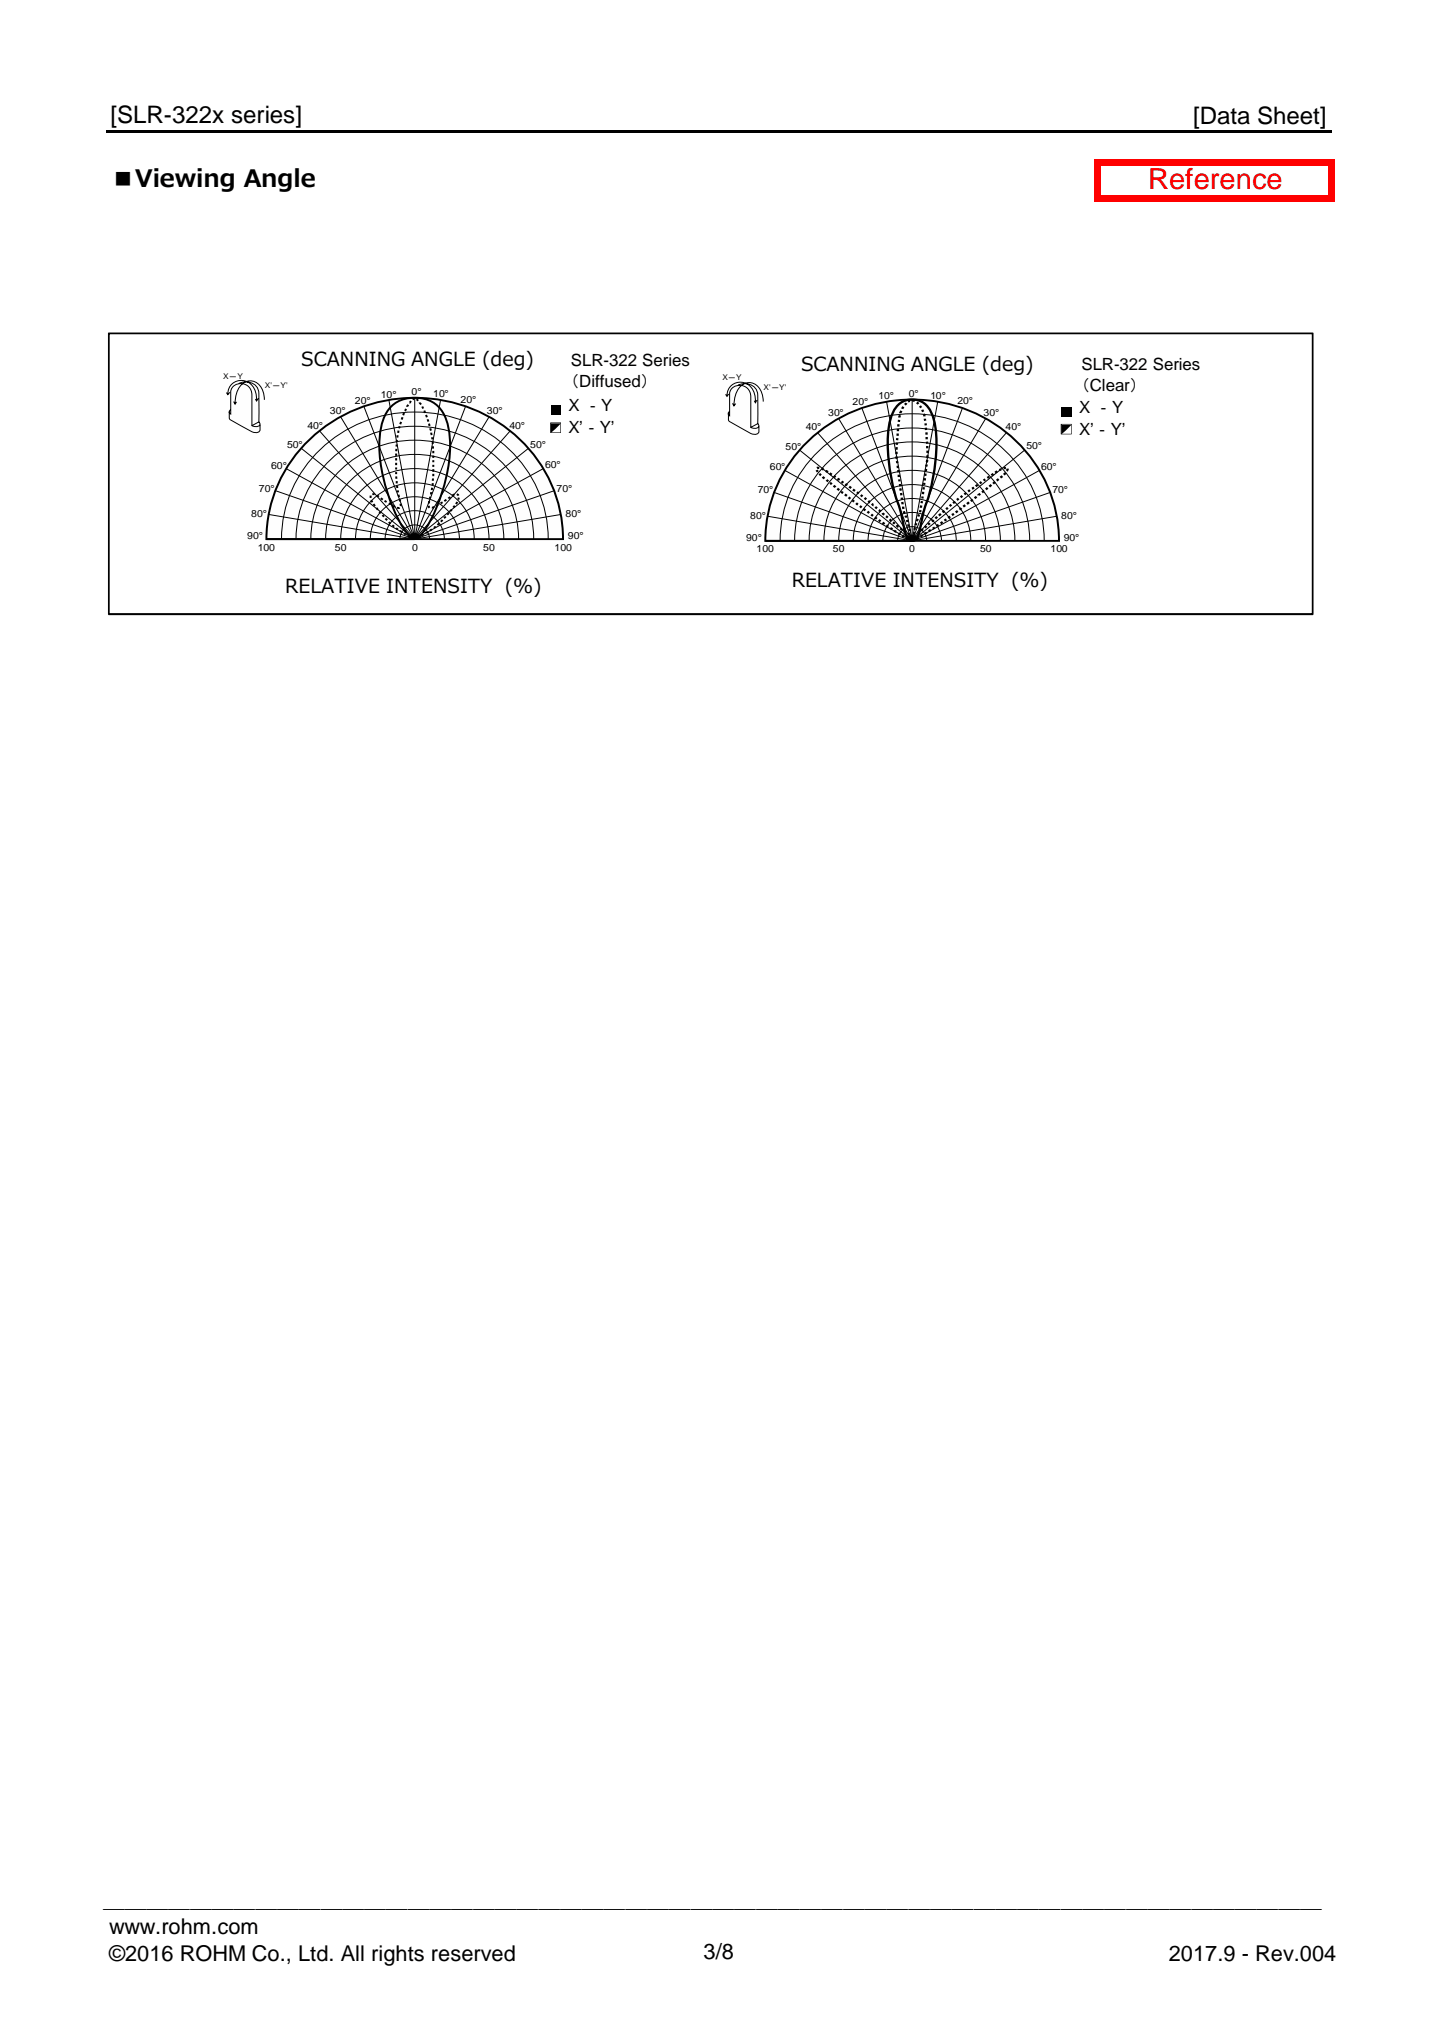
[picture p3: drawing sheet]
<svg xmlns="http://www.w3.org/2000/svg" width="210mm" height="297mm" viewBox="0 0 210 297" stroke-linecap="round" stroke-linejoin="round" font-family="sans-serif">
<g fill="#f00">
<path d="M159.6 23.2h1v6.2h-1z"/>
<path d="M193.7 24.2h1v5.2h-1z"/>
</g>
<path d="M15.5 19.2h178.7" fill="none" stroke="#000" stroke-width=".34"/>
<g fill="#f00">
<path d="M160.6 23.2h34.1v1h-34.1z"/>
<path d="M160.6 28.4h34.1v1h-34.1z"/>
</g>
<path d="M15.8 48.5h175.7l.1 .1v41l-.1 .1h-175.6l-.2-.1zM15.9 48.8l.1-.2v41l-.1-.2h175.6l-.2 .2v-41l.2 .2z" fill="#000"/>
<g fill="#fff">
<path d="M41 50h39.8v4.3h-39.8z" fill-rule="evenodd"/>
<path d="M37.8 82.9h45v4.9h-45z" fill-rule="evenodd"/>
<path d="M111.8 82h44.7v4.9h-44.7z" fill-rule="evenodd"/>
<path d="M114 50.7h39.5v4.3h-39.5z" fill-rule="evenodd"/>
</g>
<path d="M44.6 64.7a22.3 22.3 0 0 1 34 2.6 19.9 19.9 0 0 1 3.5 11.4h-43.2a20 20 0 0 1 5.7-14z" fill="#fefefe"/>
<g fill="none" stroke="#000" stroke-width=".28">
<path d="M57.1 59.2a5.3 5.3 0 0 1 6.7 0 7.2 7.2 0 0 1 1.8 4.9 24.4 24.4 0 0 1-3.6 13.1l-1 1.2-.5 .1a3.8 3.8 0 0 1-2.1-2.2 23.7 23.7 0 0 1-3-13.2 6.7 6.7 0 0 1 1.7-3.9zM59.2 59.6l-.1 .3M59.6 59.1l-.2 .3M59.9 58.5l-.2 .3M60.5 58.1l-.3 .2M60.7 58.3l.3 .2M61.2 58.7l.2 .3M61.6 59.3l.1 .3M61.9 59.9l.1 .3M38.9 78.7h21.6M44.6 64.7a22.3 22.3 0 0 1 34 2.6 19.9 19.9 0 0 1 3.5 11.4h-43.2a20 20 0 0 1 5.7-14zM54.1 72.3v.3"/>
<path d="M54.1 73l.2 .3M54.3 72.1h.4M54.5 73.5l.2 .3M54.9 74.1l.2 .3M55 72.3l.2 .2M55.3 74.6l.2 .3M55.5 72.7l.3 .2M55.8 75.1l.2 .3M56.1 73.1l.3 .1M56.2 75.6l.3 .3M56.7 76.2l.2 .2M56.7 73.4l.3 .2"/>
<path d="M57.2 76.6l.3 .2M57.3 73.8l.3 .2M57.8 77l.2 .3M57.8 69.5v.3M57.8 66.2v.3M57.8 66.8v.4M57.8 67.5v.4M57.8 68.2v.3M57.8 68.9v.3M57.8 65.5v.3M57.9 64.9l-.1 .3M57.9 70.2v.3"/>
<path d="M57.9 74.1h.4M57.9 70.9l.1 .3M57.9 64.2v.3M58 71.5l.1 .3M58 63.5v.3M58.1 72.2l.1 .3M58.1 62.8v.4M58.3 72.9l.1 .3M58.3 62.2l-.1 .3M58.3 77.4l.3 .2M58.4 73.5v.3M58.5 61.6l-.1 .3"/>
<path d="M58.7 60.9l-.1 .3M58.9 77.8l.3 .2M58.9 60.2l-.1 .4M59.5 78.2l.3 .1M60.2 78.4l.3 .1M61.2 78.3l-.3 .1M61.8 78l-.3 .1M62.1 60.5l.2 .4M62.4 61.2l.1 .3M62.4 77.6l-.3 .2M62.5 73.8l.2 .3M62.6 61.8l.1 .3"/>
<path d="M62.6 73.1v.3M62.8 62.5l.1 .3M62.8 72.5l-.1 .3M62.9 63.1l.1 .4M62.9 71.8v.3M63 77.2l-.3 .2M63 63.8l.1 .3M63 71.2v.3M63.1 65.1l.1 .3M63.1 70.5v.3M63.1 64.4v.4M63.2 69.8l-.1 .3"/>
<path d="M63.2 65.8v.3M63.2 66.5v.3M63.2 67.1v.3M63.2 67.8v.3M63.2 68.5v.3M63.2 69.1v.4M63.3 74l-.3 .1M63.5 76.8l-.2 .2M63.9 73.6l-.3 .2M64.1 76.4l-.3 .2M64.6 73.3l-.3 .1M64.6 75.9l-.3 .2"/>
<path d="M65 75.4l-.2 .2M65.1 72.9l-.3 .2M65.4 74.8l-.2 .3M65.7 72.5l-.3 .2M65.9 74.3l-.2 .3M66.3 72.1l-.3 .2M66.3 73.8l-.2 .2M66.6 72.1l.3 .2M66.7 73.2l-.2 .3M66.9 72.6l-.1 .3"/>
</g>
<g fill="none" stroke="#000" stroke-width=".15">
<path d="M53.1 59.3l7.4 19.4M56.7 58.4l3.8 20.3M60.5 58v20.7M64.3 58.4l-3.8 20.3M67.9 59.3l-7.4 19.4M39.2 75.1l21.3 3.6M40.2 71.6l20.3 7.1M41.1 78.7a18.9 18.9 0 0 1 17.6-18.5 19.4 19.4 0 0 1 21 15.1l.2 1.7 .1 1.7M41.7 68.4l18.8 10.3M43.2 78.7a16.8 16.8 0 0 1 15.6-16.4 17.3 17.3 0 0 1 18.7 13.2l.3 1.6 .1 1.6M43.9 65.4l16.6 13.3M45.3 78.7a14.9 14.9 0 0 1 16.7-14.4 14.7 14.7 0 0 1 13.6 14.4"/>
<path d="M46.6 62.9l13.9 15.8M47.5 78.7a12.8 12.8 0 0 1 14.4-12.3 12.6 12.6 0 0 1 11.6 12.3M49.7 78.7a10.7 10.7 0 0 1 13.5-10 10.4 10.4 0 0 1 8.1 10M49.7 60.8l10.8 17.9M51.9 78.7a8.6 8.6 0 0 1 12-7.6 8.2 8.2 0 0 1 5.3 7.6M54 78.7a6.5 6.5 0 0 1 4.1-5.8 6.5 6.5 0 0 1 7 1.4 6 6 0 0 1 1.9 4.4M56.2 78.7a4.3 4.3 0 0 1 4.3-4.2 4.3 4.3 0 0 1 4.3 4.2M58.3 78.7a2.16 2.16 0 0 1 2.2-2.1 2.16 2.16 0 0 1 2.2 2.1M71.3 60.8l-10.8 17.9M74.4 62.9l-13.9 15.8M77.1 65.4l-16.6 13.3M79.2 68.4l-18.7 10.3"/>
<path d="M80.9 71.6l-20.4 7.1M81.8 75.1l-21.3 3.6"/>
</g>
<g fill="#fefefe">
<path d="M33.4 60.1l4.5 1.9v.1a.73 .73 0 0 1-.7 1l-.5-.1-3.2-1.8z"/>
<path d="M33.8 56.6a1.62 1.62 0 0 1 1.9-.5 1.62 1.62 0 0 1 1 1.6v4.4a.77 .77 0 0 0 1.2-.2l-.1-.3-4.1-1.8-.3 .3 .1 .2 .2 .1v-3.3z"/>
<path d="M34.8 56a1.96 1.96 0 0 1 2.2 0 1.96 1.96 0 0 1 .8 2.1v3.5l-1.1 .5-3-1.4v-1.3z"/>
</g>
<path d="M33.2 57.5a2.01 2.01 0 0 1 1.6-2 2.01 2.01 0 0 1 2.2 1.1l.3 .8 .1 1.1M33.5 57.2l-.3 .4-.2-.3M33.7 59.8l-.3 .3 .3 .3v-3.3a1.58 1.58 0 0 1 1.7-1.1 1.58 1.58 0 0 1 1.3 1.7v4.4a.77 .77 0 0 0 1.2-.2l-.1-.3M34.1 58.6l.2 .4 .2-.4M34.8 56a1.96 1.96 0 0 1 2.2 0 1.96 1.96 0 0 1 .8 2.1v3.5l-1.1 .5M37.7 58.1l-.3 .4-.1-.3M38.6 58.3a2.57 2.57 0 0 0-1.9-2.7 2.02 2.02 0 0 0-2 1.3l-.3 .9-.1 1.1M33.4 60.1l.1 1.1 2.3 1.3a2.52 2.52 0 0 0 1.8 .6 .82 .82 0 0 0 .3-1v-.1" fill="none" stroke="#000" stroke-width=".15"/>
<path d="M117.3 64.9a21.9 21.9 0 0 1 35.3 5.6 19.9 19.9 0 0 1 1.9 8.4h-42.9a20.1 20.1 0 0 1 5.7-14z" fill="#fefefe"/>
<path d="M111.6 78.9h21.5M117.3 64.9a21.9 21.9 0 0 1 35.3 5.6 19.9 19.9 0 0 1 1.9 8.4h-42.9a20.1 20.1 0 0 1 5.7-14z" fill="none" stroke="#000" stroke-width=".28"/>
<g fill="none" stroke="#000" stroke-width=".15">
<path d="M125.7 59.6l7.4 19.3M129.3 58.6l3.8 20.3M133.1 58.3v20.6M136.8 58.6l-3.7 20.3M140.4 59.6l-7.3 19.3M111.9 75.3l21.2 3.6M112.9 71.8l20.2 7.1M113.8 78.9a18.9 18.9 0 0 1 19.3-18.5 18.9 18.9 0 0 1 19.2 18.5M114.5 68.6l18.6 10.3M115.9 78.9a16.9 16.9 0 0 1 18.8-16.4 16.8 16.8 0 0 1 15.5 16.4M116.6 65.7l16.5 13.2M118 78.9a14.8 14.8 0 0 1 16.6-14.4 14.7 14.7 0 0 1 13.4 14.4"/>
<path d="M119.3 63.1l13.8 15.8M120.2 78.9a12.7 12.7 0 0 1 15.6-12.1 12.5 12.5 0 0 1 10.1 12.1M122.3 78.9a10.7 10.7 0 0 1 15.8-9.1 10.3 10.3 0 0 1 5.7 9.1M122.3 61.1l10.8 17.8M124.5 78.9a8.6 8.6 0 0 1 12.9-7.1 8.1 8.1 0 0 1 4.2 7.1M126.6 78.9a6.4 6.4 0 0 1 6.5-6.2 6.4 6.4 0 0 1 6.4 6.2M128.8 78.9a4.3 4.3 0 0 1 4.3-4.1 4.3 4.3 0 0 1 4.2 4.1M130.9 78.9a2.12 2.12 0 0 1 2.2-2.1 2.12 2.12 0 0 1 2.1 2.1M143.8 61.1l-10.7 17.8M146.8 63.1l-13.7 15.8M149.5 65.7l-16.4 13.2M151.6 68.6l-18.5 10.3"/>
<path d="M153.2 71.8l-20.1 7.1M154.2 75.3l-21.1 3.6"/>
</g>
<g fill="none" stroke="#000" stroke-width=".33">
<path d="M131.1 59a3.1 3.1 0 0 1 5 1.7 19.8 19.8 0 0 1-.1 9.6l-.3 1.2a43.3 43.3 0 0 0-1.7 6.5 .92 .92 0 0 1-.9 .9 .92 .92 0 0 1-1-.9 43 43 0 0 0-1.7-6.5 26 26 0 0 1-.7-9.6l.3-1.2 .5-1zM131.5 59.9l-.2 .4M131.8 59.4l-.2 .2M132.2 58.8l-.2 .3M132.8 58.5l-.3 .1M133.1 58.4l.3 .1M133.7 58.7l.3 .2M134.2 59.2l.2 .3M134.5 59.8l.2 .3M119.1 68.6l.2 .2M119.2 68.3h.3M119.5 69.1l.3 .2"/>
<path d="M119.8 68.4l.3 .1M120 69.6l.3 .2M120.4 68.7l.4 .2M120.6 70l.2 .2M121 69l.3 .3M121.1 70.4l.2 .3M121.6 70.9l.3 .2M121.6 69.4l.3 .2M122.1 71.3l.3 .2M122.2 69.8l.3 .2M122.7 71.8l.3 .1M122.8 70.2l.2 .2"/>
<path d="M123.2 72.1l.3 .2M123.3 70.6l.3 .2M123.8 72.6l.2 .2M123.9 71l.3 .2M124.3 73l.3 .2M124.4 71.4l.3 .2M124.9 73.4l.2 .2M125 71.8l.3 .2M125.4 73.8l.3 .2M125.6 72.2l.2 .2M125.9 74.3l.3 .2M126.1 72.6l.3 .3"/>
<path d="M126.5 74.6l.3 .2M126.7 73.1l.2 .2M127.1 75.1l.2 .2M127.2 73.5l.2 .2M127.6 75.5l.3 .2M127.7 74l.2 .2M128.2 74.4l.2 .2M128.2 75.9l.2 .2M128.7 74.8l.3 .3M128.7 76.2l.3 .3M129.2 75.3l.3 .2M129.3 76.7l.3 .1"/>
<path d="M129.8 75.8l.2 .2M129.9 77l.3 .2M130.3 76.2l.2 .2M130.4 77.4l.3 .2M130.8 66.6v.3M130.8 76.6l.3 .3M130.8 65.9v.4M130.8 65.2v.4M130.9 64.6l-.1 .3M130.9 67.3v.3M130.9 63.9v.3M130.9 67.9l.1 .4"/>
<path d="M130.9 63.2v.4M131 62.6v.3M131 68.6l.1 .3M131.1 61.9l-.1 .3M131.1 77.8l.2 .2M131.1 69.3v.3M131.1 61.3v.3M131.2 69.9v.3M131.3 60.6l-.1 .3M131.3 70.6v.4M131.3 71.2l.1 .4M131.3 77.1l.3 .2"/>
<path d="M131.4 71.9l.1 .4M131.5 72.6l.1 .3M131.6 73.2l.1 .4M131.6 78.1l.3 .2M131.7 73.9l.1 .4M131.8 74.6l.2 .3M131.9 77.5l.2 .3M132.1 75.2l.1 .3M132.2 78.5l.3 .2M132.3 75.9l.1 .3M132.5 76.5v.3M132.6 77.1l.1 .4"/>
<path d="M132.7 77.8l-.3 .1M133.3 77.6l.2 .3M133.4 78.8l-.3 .1h-.3M133.4 77v.3M133.6 76.3v.3M133.9 75.7l-.2 .3M134 78.4l-.3 .2M134.1 77.6l-.3 .2M134.1 75.1l-.2 .3M134.3 74.4l-.1 .3M134.4 73.7l-.1 .4M134.5 73.1l-.1 .3"/>
<path d="M134.6 72.4l-.1 .3M134.6 78.1l-.3 .1M134.6 77.2l-.2 .2M134.7 71.8l-.1 .3M134.7 71.1v.3M134.7 60.4l.1 .3M134.8 70.4v.3M134.9 69.8v.3M134.9 61.1l.1 .3M135 69.1v.3M135 61.8v.3M135 62.4l.1 .3"/>
<path d="M135.1 68.4l-.1 .3M135.1 76.8l-.2 .2M135.1 63.1l.1 .3M135.2 77.7l-.3 .2M135.2 67.8l-.1 .3M135.2 63.8v.3M135.2 64.4l.1 .3M135.3 67.1l-.1 .3M135.3 65.1v.3M135.3 66.4v.4M135.3 65.7v.4M135.6 76.3l-.2 .2"/>
<path d="M135.8 77.3l-.3 .2M136.2 75.9l-.3 .2M136.4 77l-.3 .1M136.7 75.4l-.3 .2M136.9 76.6l-.3 .2M137.2 75l-.3 .2M137.5 76.2l-.3 .2M137.8 74.5l-.3 .3M138 75.8l-.2 .1M138.3 74.1l-.3 .2M138.6 75.4l-.3 .2M138.8 73.6l-.3 .2"/>
<path d="M139.1 75l-.2 .1M139.3 73.2l-.3 .2M139.7 74.5l-.3 .3M139.8 72.7l-.2 .2M140.3 74.1l-.3 .2M140.4 72.3l-.3 .3M140.8 73.7l-.3 .2M140.9 71.9l-.2 .2M141.4 73.3l-.3 .2M141.5 71.5l-.3 .2M141.9 72.9l-.3 .2M142.1 71.1l-.3 .2"/>
<path d="M142.5 72.5l-.3 .2M142.6 70.7l-.3 .3M143 72.1l-.3 .2M143.2 70.3l-.3 .2M143.6 71.6l-.3 .2M143.7 69.9l-.2 .2M144.1 71.2l-.3 .2M144.3 69.6l-.3 .1M144.6 70.7l-.3 .3M144.9 69.1l-.3 .2M145.1 70.3l-.2 .3M145.5 68.7l-.3 .3"/>
<path d="M145.7 69.9l-.3 .2M146 68.5l-.2 .1M146.2 69.5l-.3 .2M146.7 69l-.3 .3M146.7 68.3h-.3M147 68.4l-.1 .3"/>
</g>
<g fill="#fefefe">
<path d="M106.3 60.3l4.4 1.9v.1a.73 .73 0 0 1-.7 1.1l-.5-.2-3.2-1.8z"/>
<path d="M106.6 56.8a1.62 1.62 0 0 1 1.9-.5 1.62 1.62 0 0 1 1 1.6v4.5a.77 .77 0 0 0 1.2-.3l-.2-.3-4.1-1.8-.2 .2v.3l.2 .2v-3.3z"/>
<path d="M107.7 56.2a1.94 1.94 0 0 1 2.1 .1 1.94 1.94 0 0 1 .7 2v3.5l-1 .6-3.1-1.5 .1-1.3z"/>
</g>
<path d="M106 57.8a1.98 1.98 0 0 1 1.6-2 1.98 1.98 0 0 1 2.2 1.1l.3 .8 .1 1.1M106.3 57.5l-.3 .3-.2-.3M106.8 58.8l.3 .4 .2-.3M107.7 56.2a1.94 1.94 0 0 1 2.1 .1 1.94 1.94 0 0 1 .7 2v3.5l-1 .6M110.4 58.4l-.2 .4-.2-.3M111.3 58.6a2.6 2.6 0 0 0-1.8-2.8 2.01 2.01 0 0 0-2 1.4l-.3 .9-.1 1M106.3 60.3v1.1l2.3 1.3a2.42 2.42 0 0 0 1.8 .6 .81 .81 0 0 0 .3-1v-.1M106.4 60l-.2 .2v.3l.2 .2v-3.3a1.58 1.58 0 0 1 1.8-1.2 1.58 1.58 0 0 1 1.3 1.7v4.5a.77 .77 0 0 0 1.2-.3l-.2-.3" fill="none" stroke="#000" stroke-width=".15"/>
<g fill="#000">
<path d="M80.3 61.8h1.5l-1.5 1.4z" fill-rule="evenodd"/>
<path d="M80.4 59.1h1.5v1.5h-1.5z" fill-rule="evenodd"/>
<path d="M154.8 62h1.5l-1.5 1.4z" fill-rule="evenodd"/>
<path d="M154.9 59.4h1.5v1.4h-1.5z" fill-rule="evenodd"/>
</g>
<g fill="#000">
<path d="M80.3 61.6h1.5v1.5l-1.5 .1zM80.3 61.7h.1v1.4h-.1h1.5l-.1-1.4z"/>
<path d="M154.7 61.9h1.6v1.4l-1.5 .1zM154.8 61.9h.1v1.4h-.1h1.5v-1.4z"/>
</g>
<text font-size="4.2" fill="#f00" x="167.5" y="27.6">Reference</text>
<g font-size="3.5">
<text x="16.1" y="18">[SLR-322x series]</text>
<text x="174" y="18.2">[Data Sheet]</text>
<text x="16.2" y="27.2">■Viewing Angle</text>
</g>
<g font-size="3.2">
<text x="15" y="278.2">＿＿＿＿＿＿＿＿＿＿＿＿＿＿＿＿＿＿＿＿＿＿＿＿＿＿＿＿＿＿＿＿＿＿＿＿＿＿＿＿＿＿＿＿＿＿＿＿＿＿＿＿＿＿＿＿</text>
<text x="15.9" y="282.2">www.rohm.com</text>
<text x="15.9" y="286.1">©2016 ROHM Co., Ltd. All rights reserved</text>
<text x="102.6" y="285.7">3/8</text>
<text x="170.5" y="286.1">2017.9 - Rev.004</text>
</g>
<g font-size="2.8">
<text x="43.9" y="53.3">SCANNING ANGLE (deg)</text>
<text x="116.8" y="54.1">SCANNING ANGLE (deg)</text>
<text x="41.6" y="86.5">RELATIVE INTENSITY (%)</text>
<text x="115.5" y="85.6">RELATIVE INTENSITY (%)</text>
</g>
<g font-size="2.5">
<text x="83.3" y="53.4">SLR-322 Series</text>
<text x="82.9" y="60">X ‐Y</text>
<text x="83.3" y="56.4">（Diffused）</text>
<text x="157.7" y="54">SLR-322 Series</text>
<text x="157.7" y="57">（Clear）</text>
<text x="82.9" y="63.2">X’‐Y’</text>
<text x="157.4" y="60.2">X ‐Y</text>
<text x="157.4" y="63.4">X’‐Y’</text>
</g>
<g font-size="1.5">
<text x="51.8" y="58.9">20°</text>
<text x="55.5" y="58">10°</text>
<text x="60" y="57.7">0°</text>
<text x="63.2" y="58">10°</text>
<text x="67.2" y="58.8">20°</text>
<text x="124.4" y="59.1">20°</text>
<text x="128.1" y="58.3">10°</text>
<text x="132.5" y="58">0°</text>
<text x="135.7" y="58.2">10°</text>
<text x="139.7" y="59">20°</text>
<text x="41.9" y="65.4">50°</text>
<text x="44.8" y="62.5">40°</text>
<text x="48.1" y="60.4">30°</text>
<text x="71" y="60.4">30°</text>
<text x="74.3" y="62.5">40°</text>
<text x="77.3" y="65.3">50°</text>
<text x="114.6" y="65.6">50°</text>
<text x="117.6" y="62.8">40°</text>
<text x="120.8" y="60.6">30°</text>
<text x="143.5" y="60.7">30°</text>
<text x="146.7" y="62.8">40°</text>
<text x="149.7" y="65.6">50°</text>
<text x="37.8" y="71.7">70°</text>
<text x="39.5" y="68.4">60°</text>
<text x="79.5" y="68.3">60°</text>
<text x="81.2" y="71.7">70°</text>
<text x="110.5" y="72">70°</text>
<text x="112.3" y="68.6">60°</text>
<text x="151.8" y="68.6">60°</text>
<text x="153.5" y="72">70°</text>
<text x="36.7" y="75.4">80°</text>
<text x="82.5" y="75.4">80°</text>
<text x="109.4" y="75.7">80°</text>
<text x="154.8" y="75.6">80°</text>
<text x="36.1" y="78.7">90°</text>
<text x="37.6" y="80.3">100</text>
<text x="48.9" y="80.3">50</text>
<text x="60.1" y="80.3">0</text>
<text x="70.5" y="80.3">50</text>
<text x="80.9" y="80.3">100</text>
<text x="82.8" y="78.7">90°</text>
<text x="108.8" y="79">90°</text>
<text x="110.4" y="80.6">100</text>
<text x="121.5" y="80.6">50</text>
<text x="132.6" y="80.6">0</text>
<text x="143" y="80.6">50</text>
<text x="153.2" y="80.6">100</text>
<text x="155.2" y="79">90°</text>
</g>
<g font-size="1.2">
<text x="32.6" y="55.2">X-Y</text>
<text x="38.7" y="56.6">X'-Y'</text>
<text x="105.4" y="55.5">X-Y</text>
<text x="111.4" y="56.9">X'-Y'</text>
</g>
</svg>
